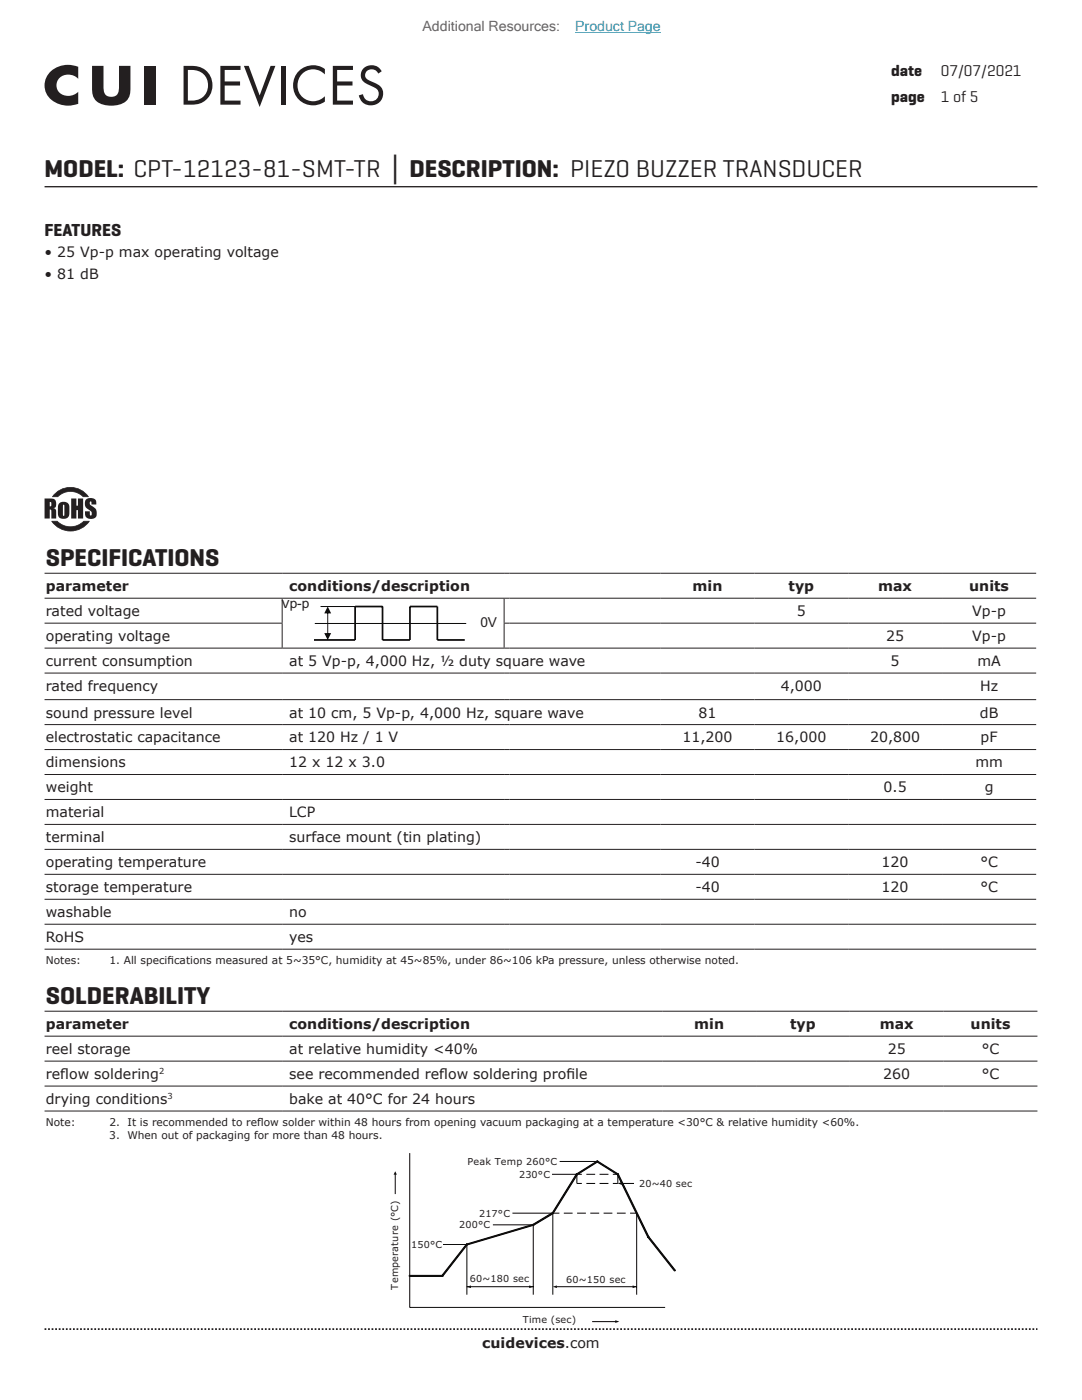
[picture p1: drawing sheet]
<svg xmlns="http://www.w3.org/2000/svg" width="216mm" height="279mm" viewBox="0 0 216 279" stroke-linecap="round" stroke-linejoin="round" font-family="sans-serif">
<path d="M8.9 37.3h198.1" fill="none" stroke="#231f20" stroke-width=".26"/>
<path d="M8.9 265.3h198.1" fill="none" stroke="#231f20" stroke-width=".35" stroke-dasharray=".4 .4 .4 .4 .4 .4" stroke-dashoffset=".7" stroke-linecap="butt"/>
<g fill="#231f20">
<path d="M44 13.1h4v.9h-3.2v2.3h3.1v.8h-3.1v3h3.2v.8h-4z"/>
<path d="M48.7 13.1h.9l2.2 6 2.2-6h.9l-3.1 8.3z"/>
<path d="M56 13.1h.9v7.8h-.9z"/>
<path d="M59.6 14.2a4 4 0 0 1 5.2-.4v1.1a3.2 3.2 0 0 0-4.5-.1 3.2 3.2 0 0 0 0 4.5 3.2 3.2 0 0 0 4.5-.1v1.1a4 4 0 0 1-5.4-.7 4 4 0 0 1 .2-5.4z"/>
<path d="M66.4 13.1h4v.9h-3.1v2.3h3v.8h-3v3h3.1v.8h-4z"/>
<path d="M72.6 13.6a2.29 2.29 0 0 1 3.6 .6l-.7 .5a1.35 1.35 0 0 0-1.6-.8 1.35 1.35 0 0 0-1 1.4l.5 .6a6.9 6.9 0 0 1 2.8 1.7 2.42 2.42 0 0 1-1.5 3.3 2.42 2.42 0 0 1-3.1-1.9l.8-.2a1.52 1.52 0 0 0 2.2 1.3 1.52 1.52 0 0 0 .4-2.5l-.2-.1a5.6 5.6 0 0 1-2.7-1.8 1.99 1.99 0 0 1 .5-2.1z"/>
<path d="M10.2 14.2a5.3 5.3 0 0 1 5.4-.9v2.4a2.56 2.56 0 0 0-4.3 .8 2.33 2.33 0 0 0 1 2.3 2.33 2.33 0 0 0 2.6 0l.7-.5v2.4a5.2 5.2 0 0 1-6.4-2.1 3.8 3.8 0 0 1 1-4.4z"/>
<path d="M18.4 13.1h2.3v4.1a1.65 1.65 0 0 0 .4 1.7 1.65 1.65 0 0 0 1.7 .3 1.69 1.69 0 0 0 .9-2v-4.1h2.3v4.4a3.1 3.1 0 0 1-3.3 3.6 3.7 3.7 0 0 1-4.2-2.1l-.1-1z"/>
<path d="M28.9 13.1h2.3v7.8h-2.3z"/>
<path d="M14.2 99.5h1v1.4h.4v-1.4h1v4h-1v-1.7h-.4v1.7h-1z"/>
<path d="M17.1 99.7a1.2 1.2 0 0 1 1.4-.3 1.2 1.2 0 0 1 .7 1.3h-.9l-.1-.6a.42 .42 0 0 0-.4 .4 .42 .42 0 0 0 .5 .4 1.48 1.48 0 0 1 .5 2.5 1.23 1.23 0 0 1-1.4 0 1.23 1.23 0 0 1-.4-1.4h.9l.1 .9a.52 .52 0 0 0 .3-.5 .52 .52 0 0 0-.3-.5 1.44 1.44 0 0 1-.9-2.2z"/>
<path d="M10.8 98.7a4.4 4.4 0 0 1 6.8 .4h-1a3.6 3.6 0 0 0-5.1 0h-1z"/>
<path d="M10.3 104h1.1a3.7 3.7 0 0 0 5.3 0h1.1a4.6 4.6 0 0 1-7.5 0z"/>
<path d="M37.5 14v6.1a3.4 3.4 0 0 0 3.8-1.9 3 3 0 0 0-3.1-4.2zM36.6 13.1h1.6a3.9 3.9 0 0 1 4.2 3.9 3.9 3.9 0 0 1-4.2 3.9h-1.6z"/>
<path d="M9.9 100.2v.9a.47 .47 0 0 0 .4-.5 .47 .47 0 0 0-.4-.4zM8.9 99.5h.7a1.17 1.17 0 0 1 1.6 .8l-.1 .9-.5 .2a.76 .76 0 0 1 .6 1v1.1h-1v-1.6l-.3-.2v1.8h-1z"/>
<path d="M12.6 100.7v1.9l.1 .4 .1-.2v-1.7v-.3zM11.9 100.4a1.18 1.18 0 0 1 1.3-.2 1.18 1.18 0 0 1 .6 1.2v.8a1.17 1.17 0 0 1-.8 1.3 1.17 1.17 0 0 1-1.4-.8v-1.6z"/>
<path d="M11 98.6l-.4 .5h.9a3.6 3.6 0 0 1 5.1 0h.9a4.3 4.3 0 0 0-6.5-.5zM10.8 98.6a4.3 4.3 0 0 1 6.9 .6h-1.1a3.6 3.6 0 0 0-5.1 0h-1.1z"/>
<path d="M10.5 104.1a4.5 4.5 0 0 0 7.2 0h-1a3.8 3.8 0 0 1-5.3 0zM10.3 104l1.1-.1a3.7 3.7 0 0 0 5.3 0l1.2 .1a4.5 4.5 0 0 1-7.6 0z"/>
</g>
<path d="M81.6 254.6l.2-.1v.2z" fill="#040503"/>
<path d="M81.8 254.5l-.2 .1 .2 .1" fill="none" stroke="#040503" stroke-width=".2"/>
<path d="M81.8 254.5h6.4v.2h-6.4z" fill="#040503"/>
<path d="M81.8 254.5h6.4v.2h-6.4z" fill="none" stroke="#040503" stroke-width=".2"/>
<path d="M88.2 254.5l.2 .1-.1 .1z" fill="#040503"/>
<path d="M88.2 254.5l.2 .1-.2 .1" fill="none" stroke="#040503" stroke-width=".2"/>
<path d="M88.1 254.6l.3 .1h-.2z" fill="#040503"/>
<path d="M88.2 254.6v.1h.2" fill="none" stroke="#040503" stroke-width=".2"/>
<path d="M93.1 248.3l.2 .1-4.9 6.3-.2-.1z" fill-rule="evenodd" fill="#040503"/>
<path d="M93.1 248.3l.2 .1-4.9 6.3-.2-.1z" fill="none" stroke="#040503" stroke-width=".2"/>
<path d="M93.1 248.3l.2 .1z" fill="#040503"/>
<path d="M93.1 248.3h.1l.1 .1" fill="none" stroke="#040503" stroke-width=".2"/>
<path d="M93.1 248.3l.1 .2z" fill="#040503"/>
<path d="M93.1 248.3l-.1 .1 .2 .1" fill="none" stroke="#040503" stroke-width=".2"/>
<path d="M93.1 248.3l13.3-3.9 .1 .1-13.3 4z" fill-rule="evenodd" fill="#040503"/>
<path d="M93.1 248.3l13.3-3.9 .1 .1-13.3 4z" fill="none" stroke="#040503" stroke-width=".2"/>
<path d="M106.4 244.4h.1v.1z" fill="#040503"/>
<path d="M106.4 244.4h.1v.1" fill="none" stroke="#040503" stroke-width=".2"/>
<path d="M110.2 242.1l.2 .1z" fill="#040503"/>
<path d="M110.2 242.1v.1h.2" fill="none" stroke="#040503" stroke-width=".2"/>
<path d="M115 234.3l.2 .1-4.8 7.8-.2-.1z" fill-rule="evenodd" fill="#040503"/>
<path d="M115 234.3l.2 .1-4.8 7.8-.2-.1z" fill="none" stroke="#040503" stroke-width=".2"/>
<path d="M115 234.3h.2v.1z" fill="#040503"/>
<path d="M115 234.3h.2v.1" fill="none" stroke="#040503" stroke-width=".2"/>
<path d="M115 234.3l.2 .1z" fill="#040503"/>
<path d="M115 234.3v.1h.2" fill="none" stroke="#040503" stroke-width=".2"/>
<path d="M115 234.3l4.1-2.6 .2 .2-4.1 2.5z" fill-rule="evenodd" fill="#040503"/>
<path d="M115 234.3l4.1-2.6 .2 .2-4.1 2.5z" fill="none" stroke="#040503" stroke-width=".2"/>
<path d="M119.1 231.7h.2v.2z" fill="#040503"/>
<path d="M119.1 231.7h.2v.2" fill="none" stroke="#040503" stroke-width=".2"/>
<path d="M119.1 231.7h.2l-.2 .2z" fill="#040503"/>
<path d="M119.3 231.7h-.2v.2" fill="none" stroke="#040503" stroke-width=".2"/>
<path d="M119.2 231.8l4.1 2.5-.1 .1-4.1-2.5z" fill-rule="evenodd" fill="#040503"/>
<path d="M119.2 231.8l4.1 2.5-.1 .1-4.1-2.5z" fill="none" stroke="#040503" stroke-width=".2"/>
<path d="M123.3 234.4h.1l-.1 .1z" fill="#040503"/>
<path d="M81.8 230.1v30.8h50.9M123.3 234.3l.1 .1h-.2M88.4 248.4h4.8" fill="none" stroke="#040503" stroke-width=".2"/>
<path d="M123.2 234.3h.2z" fill="#040503"/>
<path d="M123.4 234.3h-.2v.1" fill="none" stroke="#040503" stroke-width=".2"/>
<path d="M123.2 234.4l.2-.1 6.1 12.5-.3 .1z" fill-rule="evenodd" fill="#040503"/>
<path d="M123.2 234.4l.2-.1 6.1 12.5-.3 .1z" fill="none" stroke="#040503" stroke-width=".2"/>
<path d="M129.2 246.9l.3-.1-.1 .1z" fill="#040503"/>
<g fill="none" stroke="#040503" stroke-width=".2">
<path d="M111.7 231.8h7.6M115.1 236.2h1M117 236.2h1.8M119.6 236.2h1.8M122.3 236.2h1M93.2 248.4v10M93.2 256.8h13.2M98.4 244.4h8M106.4 244.7v13.7M110.3 242.1v16.3M111.1 256.8h15.9M127 242.1v16.3"/>
<path d="M129.5 246.8l-.1 .1h-.2"/>
</g>
<path d="M122.8 263.5l.8 .3-.8 .2z" fill="#040503"/>
<path d="M118.2 263.8h4.7" fill="none" stroke="#040503" stroke-width=".2"/>
<g fill="#040503">
<path d="M126.2 256.5l.8 .3-.8 .3z"/>
<path d="M105.6 256.5l.8 .3-.8 .3z"/>
<path d="M110.3 256.8l.8-.3v.6z"/>
<path d="M93.2 256.8l.8-.3v.6z"/>
<path d="M78.9 233.8l.3 .6h-.7z"/>
</g>
<path d="M78.9 234.3v4M110.1 234.4h6M115.1 234.4v1.8M117 234.4h1.8M119.6 234.4h1.8M122.3 234.4h1v1.8" fill="none" stroke="#040503" stroke-width=".2"/>
<path d="M123.3 236.2l.3-.1z" fill="#040503"/>
<path d="M123.6 236.2h2.9" fill="none" stroke="#040503" stroke-width=".2"/>
<path d="M123.3 236.2l.8-.3v.6z" fill="#040503"/>
<path d="M129.3 246.7l.1 .1-.2 .1z" fill="#040503"/>
<path d="M129.4 246.8h-.2v.1" fill="none" stroke="#040503" stroke-width=".2"/>
<path d="M129.2 246.9l.2-.1 5.3 6.7-.2 .1z" fill-rule="evenodd" fill="#040503"/>
<path d="M129.2 246.9l.2-.1 5.3 6.7-.2 .1z" fill="none" stroke="#040503" stroke-width=".2"/>
<path d="M134.5 253.6l.3-.1z" fill="#040503"/>
<path d="M134.7 253.5v.1h-.2" fill="none" stroke="#040503" stroke-width=".2"/>
<path d="M106.3 244.4l.2 .1z" fill="#040503"/>
<path d="M106.3 244.4v.1h.2" fill="none" stroke="#040503" stroke-width=".2"/>
<path d="M106.3 244.4l3.9-2.4 .2 .2-3.9 2.3z" fill-rule="evenodd" fill="#040503"/>
<path d="M106.3 244.4l3.9-2.4 .2 .2-3.9 2.3z" fill="none" stroke="#040503" stroke-width=".2"/>
<path d="M110.2 242h.2v.2z" fill="#040503"/>
<path d="M102.3 242.1h9.3M110.2 242h.2v.2M112.5 242.1h1.8M115.2 242.1h1.7M117.8 242.1h1.8M120.4 242.1h1.8M123.1 242.1h1.7M125.7 242.1h1.3" fill="none" stroke="#040503" stroke-width=".2"/>
<g fill="none" stroke="#231f20" stroke-width=".2">
<path d="M8.9 119.4h197.9M8.9 114.4h197.9M56.3 119.5v4.8M100.6 119.5v4.8M8.9 124.4h47.5M8.9 129.3h197.9M8.9 134.3h197.9M8.9 139.6h197.9M56.3 124.5v4.8M100.5 124.4h106.3M100.6 124.5v4.8M8.9 144.6h197.9"/>
<path d="M8.9 149.6h197.9M8.9 154.6h197.9M8.9 159.5h197.9M8.9 164.5h197.9M8.9 169.5h197.9M8.9 174.5h197.9M8.9 179.5h197.9M8.9 184.5h197.9M8.9 189.4h197.9M8.9 201.8h198.1M8.9 206.8h198.1M8.9 211.8h198.1"/>
<path d="M8.9 216.7h198.1M8.9 221.7h198.1"/>
</g>
<path d="M70.9 127.7v-6.7h5.4v6.7M87.3 121h-5.5v6.7" fill="none" stroke="#050504" stroke-width=".34"/>
<path d="M64 121h6.9" fill="none" stroke="#050504" stroke-width=".2"/>
<path d="M65.3 122.1l.2 .1-.1 4.5zM65.4 121l.7 1.4h-1.4zM64.7 126.4h1.4l-.7 1.3z" fill="#050504"/>
<path d="M62.7 127.7h8.2M76.3 127.7h5.5M87.3 121v6.7h5.4" fill="none" stroke="#050504" stroke-width=".34"/>
<path d="M62.9 124.4h30.1" fill="none" stroke="#050504" stroke-width=".2"/>
<path d="M114.8 6.5h17" fill="none" stroke="#23a4c6" stroke-width=".2"/>
<g font-size="4.9" fill="#231f20">
<text x="8.9" y="35.3">MODEL: CPT-12123-81-SMT-TR │ DESCRIPTION: PIEZO BUZZER TRANSDUCER</text>
<text x="9.1" y="113">SPECIFICATIONS</text>
<text x="9.1" y="200.4">SOLDERABILITY</text>
</g>
<text font-size="3.5" fill="#231f20" x="8.9" y="47.1">FEATURES</text>
<g font-size="3.2" fill="#231f20">
<text x="177.8" y="15.1">date</text>
<text x="187.7" y="15.1">07/07/2021</text>
<text x="177.8" y="20.4">page</text>
<text x="187.7" y="20.4">1 of 5</text>
</g>
<text font-size="2.8" fill="#63676b" x="84.3" y="6.1">Additional Resources:</text>
<text font-size="2.8" fill="#23a4c6" x="114.8" y="6.1">Product Page</text>
<g font-size="2.8" fill="#231f20">
<text x="8.9" y="51.4">• 25 Vp-p max operating voltage</text>
<text x="8.9" y="55.6">• 81 dB</text>
<text x="9.1" y="118">parameter</text>
<text x="57.7" y="118">conditions/description</text>
<text x="138.2" y="118">min</text>
<text x="157.4" y="118">typ</text>
<text x="175.2" y="118">max</text>
<text x="193.4" y="118">units</text>
<text x="9.1" y="123">rated voltage</text>
<text x="159" y="123">5</text>
<text x="194" y="123">Vp-p</text>
<text x="9.1" y="127.9">operating voltage</text>
<text x="176.8" y="127.9">25</text>
<text x="194" y="127.9">Vp-p</text>
<text x="9.1" y="132.9">current consumption</text>
<text x="9.1" y="137.9">rated frequency</text>
<text x="57.7" y="132.9">at 5 Vp-p, 4,000 Hz, ½ duty square wave</text>
<text x="155.8" y="137.9">4,000</text>
<text x="177.7" y="132.9">5</text>
<text x="195" y="132.9">mA</text>
<text x="195.6" y="137.9">Hz</text>
<text x="9.1" y="143.2">sound pressure level</text>
<text x="57.7" y="143.2">at 10 cm, 5 Vp-p, 4,000 Hz, square wave</text>
<text x="139.4" y="143.2">81</text>
<text x="195.5" y="143.2">dB</text>
<text x="9.1" y="148.2">electrostatic capacitance</text>
<text x="57.7" y="148.2">at 120 Hz / 1 V</text>
<text x="136.2" y="148.2">11,200</text>
<text x="154.9" y="148.2">16,000</text>
<text x="173.6" y="148.2">20,800</text>
<text x="195.7" y="148.2">pF</text>
<text x="9.1" y="153.2">dimensions</text>
<text x="57.7" y="153.2">12 x 12 x 3.0</text>
<text x="194.6" y="153.2">mm</text>
<text x="9.1" y="158.1">weight</text>
<text x="176.3" y="158.1">0.5</text>
<text x="196.5" y="158.1">g</text>
<text x="9.1" y="163.1">material</text>
<text x="57.7" y="163.1">LCP</text>
<text x="9.1" y="168.1">terminal</text>
<text x="9.1" y="173.1">operating temperature</text>
<text x="57.7" y="168.1">surface mount (tin plating)</text>
<text x="138.7" y="173.1">-40</text>
<text x="175.9" y="173.1">120</text>
<text x="195.6" y="173.1">°C</text>
<text x="9.1" y="178.1">storage temperature</text>
<text x="138.7" y="178.1">-40</text>
<text x="175.9" y="178.1">120</text>
<text x="195.6" y="178.1">°C</text>
<text x="9.1" y="183">washable</text>
<text x="57.7" y="183">no</text>
<text x="9.1" y="188">RoHS</text>
<text x="57.7" y="188">yes</text>
<text x="9.1" y="205.4">parameter</text>
<text x="57.7" y="205.4">conditions/description</text>
<text x="138.5" y="205.4">min</text>
<text x="157.7" y="205.4">typ</text>
<text x="175.6" y="205.4">max</text>
<text x="193.7" y="205.4">units</text>
<text x="9.1" y="210.4">reel storage</text>
<text x="9.1" y="215.3">ref</text>
<text x="12" y="215.3">low soldering</text>
<text x="57.7" y="210.4">at relative humidity &lt;40%</text>
<text x="57.7" y="215.3">see recommended ref</text>
<text x="87.7" y="215.3">low soldering prof</text>
<text x="113" y="215.3">ile</text>
<text x="176.2" y="215.3">260</text>
<text x="177.1" y="210.4">25</text>
<text x="195.9" y="210.4">°C</text>
<text x="195.9" y="215.3">°C</text>
<text x="9.1" y="220.3">drying conditions</text>
<text x="57.7" y="220.3">bake at 40°C for 24 hours</text>
<text x="96.2" y="269">cuidevices.com</text>
</g>
<g font-size="2.7" fill="#231f20">
<text x="56.1" y="121.3">Vp-p</text>
<text x="95.8" y="125.1">0V</text>
</g>
<g font-size="2.1" fill="#231f20">
<text x="9.1" y="192.5">Notes:</text>
<text x="21.8" y="192.5">1. All specif</text>
<text x="33.4" y="192.5">ications measured at 5~35°C, humidity at 45~85%, under 86~106 kPa pressure, unless otherwise noted.</text>
<text x="9.1" y="224.8">Note:</text>
<text x="21.8" y="227.3">3.</text>
<text x="21.8" y="224.8">2.</text>
<text x="25.4" y="227.3">When out of packaging for more than 48 hours.</text>
<text x="25.5" y="224.8">It is recommended to ref</text>
<text x="51.3" y="224.8">low solder within 48 hours from opening vacuum packaging at a temperature &lt;30°C &amp; relative humidity &lt;60%.</text>
</g>
<g font-size="1.9" fill="#231f20">
<text x="93.3" y="232.4">Peak Temp 260°C</text>
<text x="103.6" y="235">230°C</text>
<text x="127.5" y="236.9">20~40 sec</text>
<text x="91.6" y="245.1">200°C</text>
<text x="95.6" y="242.8">217°C</text>
<text x="82" y="249.1">150°C</text>
<text x="79.4" y="257.4" transform="rotate(-90 79.4 257.4)">Temperature (°C)</text>
<text x="93.8" y="255.9">60~180 sec</text>
<text x="113" y="256">60~150 sec</text>
<text x="104.3" y="264.1">Time (sec)</text>
</g>
<g font-size="1.6" fill="#231f20">
<text x="31.7" y="214.4">2</text>
<text x="33.4" y="219.4">3</text>
</g>
</svg>
